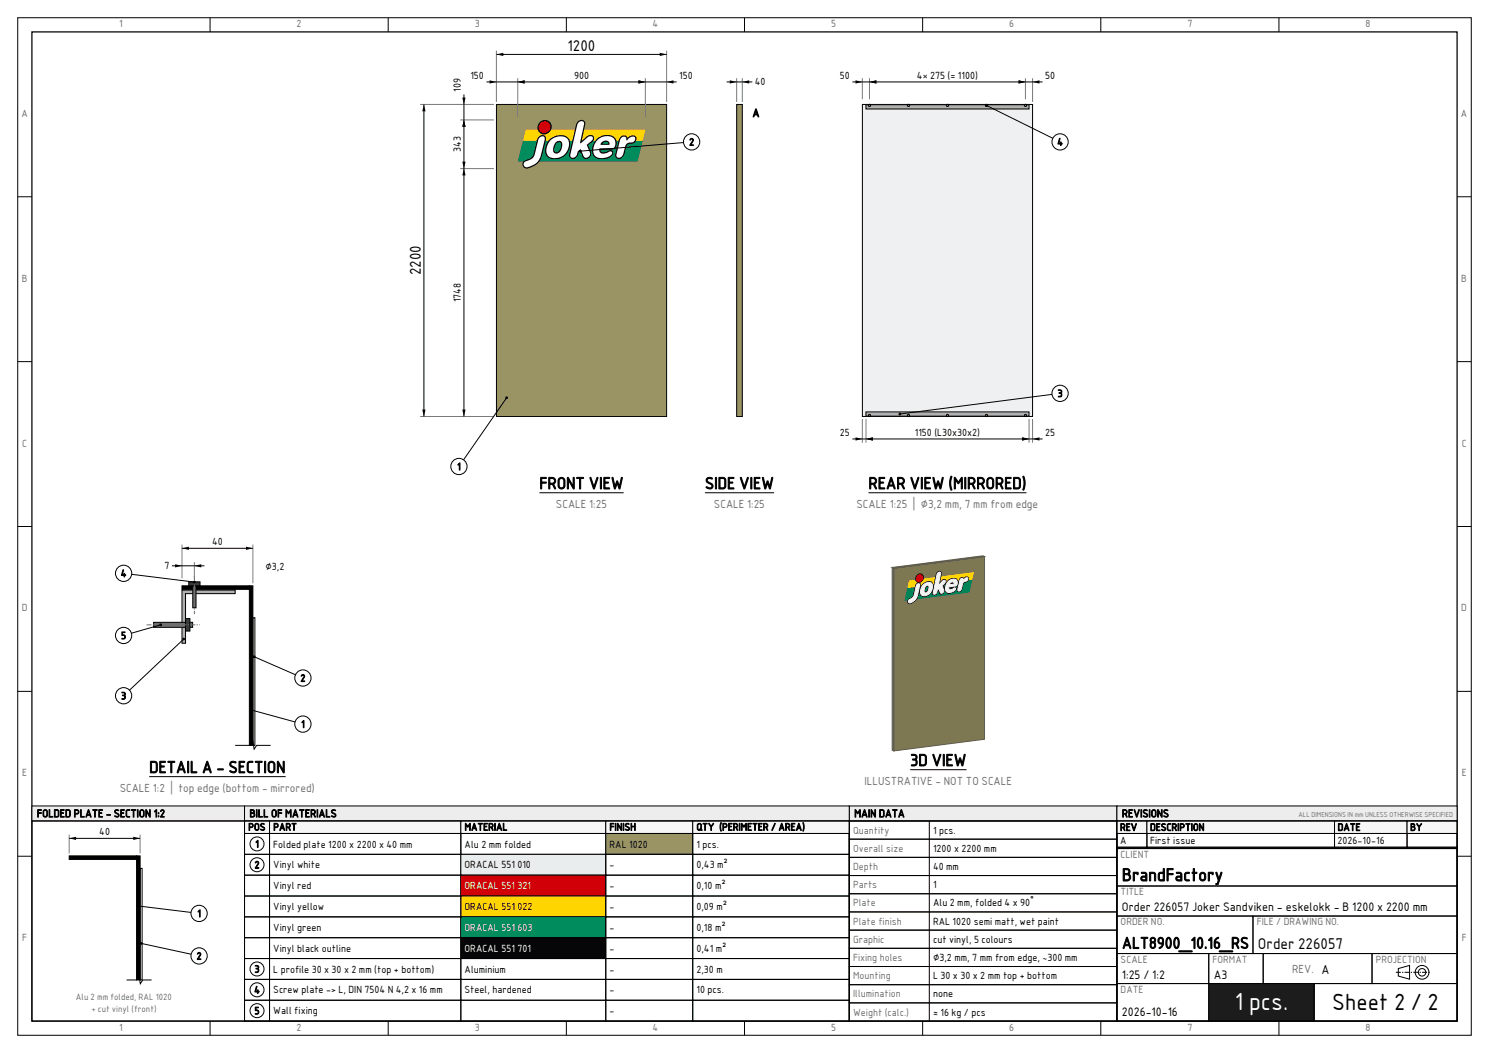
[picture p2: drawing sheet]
<svg xmlns="http://www.w3.org/2000/svg" width="420mm" height="297mm" viewBox="0 0 420 297" stroke-linecap="round" stroke-linejoin="round" font-family="sans-serif">
<g fill="none" stroke="#000" stroke-width=".28">
<path d="M5 5h410v287h-410zM59.3 5v4M109.5 5v4M159.7 5v4M210 5v4M260.2 5v4M310.5 5v4M360.7 5v4M5 55.5h4M411 55.5h4M5 102h4M411 102h4"/>
<path d="M5 148.5h4M411 148.5h4M5 195h4M411 195h4M5 241.5h4M411 241.5h4M59.3 288v4M109.5 288v4M159.7 288v4M210 288v4M260.2 288v4M310.5 288v4"/>
<path d="M360.7 288v4"/>
</g>
<path d="M9 9h402v279h-402z" fill="none" stroke="#000" stroke-width=".35"/>
<path d="M140 29.5h48v88h-48z" fill-rule="evenodd" fill="#9a9464" stroke="#000" stroke-width=".28"/>
<path d="M147.5 39.7h33.8l-1.5 5.9h-33.8z" fill-rule="evenodd" fill="#008c5c"/>
<path d="M148.3 36.6h33.7l-.7 3.1h-33.8z" fill-rule="evenodd" fill="#ffd500"/>
<path d="M168.3 39.3a3.7 3.7 0 0 1 5.2-.3 2.23 2.23 0 0 1-.5 3.2h-3.6a.72 .72 0 0 0 .3 .7 .72 .72 0 0 0 .8 .1l.6-.2a1.03 1.03 0 0 1 1.8-.1 1.03 1.03 0 0 1-.7 1.6 3.9 3.9 0 0 1-4.8-.4 4.1 4.1 0 0 1 .9-4.6zM169.9 40.4l1.7 .1a.96 .96 0 0 0-1.7-.1zM152 38.5a1.13 1.13 0 0 1 1.5-.3 1.13 1.13 0 0 1 .4 1.4l-1 4.4a4.6 4.6 0 0 1-4.9 3.4 1.34 1.34 0 0 1-.5-1.6 1.34 1.34 0 0 1 1.4-.8l1-.6 .5-.6 1.1-4.5zM163 34.3a1.17 1.17 0 0 1 1.5-.4 1.17 1.17 0 0 1 .5 1.5l-.9 4.4 1.5-1.4a1.14 1.14 0 0 1 1.8 0 1.14 1.14 0 0 1-.5 1.8l-1 .8 .7 1.7a1.38 1.38 0 0 1-.5 1.9 1.38 1.38 0 0 1-1.8-.5l-.6-1.5-.4 .3-.2 .6a1.44 1.44 0 0 1-1 1.2 1.44 1.44 0 0 1-1.5-.5v-.8l1.8-8zM175 38.6l.6-.3 .6-.1 .6 .3 .2 .4a1.43 1.43 0 0 1 2.5 0 1.54 1.54 0 0 1-2 1.7l-.7 .5-.6 2.1a1.68 1.68 0 0 1-2.4 1.4l-.3-.6 .1-.6 .9-3.9zM155.1 39.3a3.8 3.8 0 0 1 5.4-.2 4.1 4.1 0 0 1-1.2 4.9 4.1 4.1 0 0 1-5 .1 3.9 3.9 0 0 1 .8-4.8zM157 40.4a2.41 2.41 0 0 0-.4 2.5 1.61 1.61 0 0 0 1.7-2 .69 .69 0 0 0-.4-.9 .69 .69 0 0 0-.9 .4zM151.6 35.8a2.02 2.02 0 0 1 4 0 2.02 2.02 0 0 1-4 0z" fill-rule="evenodd" fill="#060608"/>
<path d="M152.5 34.7a1.66 1.66 0 0 1 2.7 .5 1.66 1.66 0 0 1-1.4 2.3 1.61 1.61 0 0 1-1.8-.9 1.61 1.61 0 0 1 .5-1.9z" fill-rule="evenodd" fill="#d10008"/>
<path d="M163.3 34.5l-.5 .8-1.9 8.2a.89 .89 0 0 0 .7 1.1 .89 .89 0 0 0 1.1-.8l.3-1.1 .8-.5 .8 1.8a1.04 1.04 0 0 0 1.4 .2 1.04 1.04 0 0 0 .3-1.3l-.8-2 1.2-1a.8 .8 0 0 0 .4-1.3 .8 .8 0 0 0-1.3 .1l-1.9 1.7-.3-.1 1.1-5a.82 .82 0 0 0-.3-1.1 .82 .82 0 0 0-1.1 .3zM175.3 38.9l-.4 .7-1 3.8a.85 .85 0 0 0 .5 1.1 .85 .85 0 0 0 1.1-.5l.8-2.6a2.3 2.3 0 0 1 2.3-1.4 .81 .81 0 0 0 .5-1.2 .81 .81 0 0 0-1.3-.1l-.9 .9-.2-.1a.78 .78 0 0 0-.4-1 .78 .78 0 0 0-1 .4zM155.3 39.6a3.3 3.3 0 0 0-.6 4.5 3.8 3.8 0 0 0 4.5-.5 3.8 3.8 0 0 0 .8-4.5 3.7 3.7 0 0 0-4.7 .5zM156.7 40.2a1.09 1.09 0 0 1 1.5-.3 1.09 1.09 0 0 1 .3 1.5 1.83 1.83 0 0 1-2 1.9 2.24 2.24 0 0 1 0-2.8zM152.2 38.8l-.4 .8-1 3.9a3.6 3.6 0 0 1-2.8 2.2 .94 .94 0 0 0 0 1.3 .94 .94 0 0 0 1.3 0l1.8-.9 .9-1 .5-1 1.1-4.5a.79 .79 0 0 0-.3-1.1 .79 .79 0 0 0-1.1 .3zM169.6 40.2a1.22 1.22 0 0 1 1.4-.6 1.22 1.22 0 0 1 .9 1.1l-.1 .2h-2.3l-.1-.3zM168.5 39.6a3.3 3.3 0 0 0-.4 4.6 3.6 3.6 0 0 0 4.6-1 .77 .77 0 0 0-.7-.5 .77 .77 0 0 0-.7 .4 1.49 1.49 0 0 1-2.3-.6l.2-.7h3.5a1.79 1.79 0 0 0 .1-3 3.7 3.7 0 0 0-4.3 .8z" fill-rule="evenodd" fill="#fff"/>
<path d="M140 14.3v14.5M188 14.3v14.5M118.5 29.5h20.8M129.8 33.8h9.5M146 22.1v11M182 22.1v11M129.8 47.6h9.5M118.5 117.5h20.8" fill="none" stroke="#7a7a7a" stroke-width=".28"/>
<path d="M140 15.3h48M119.6 29.5v88M130.9 26.6v90.9M137.2 23.1h53.7M142.9 112.2l-13.4 19.4" fill="none" stroke="#000" stroke-width=".28"/>
<g fill="#000">
<path d="M140 15.3l2-.4v.9zM186.1 14.9l1.9 .4-1.9 .5zM119.6 29.5l.4 1.9h-.9zM130.4 27.5h.9l-.4 2zM130.9 33.8l.4 2h-.9zM138.1 22.7l1.9 .4-1.9 .5zM146 23.1l2-.4v.9zM180.1 22.7l1.9 .4-1.9 .5zM188 23.1l2-.4v.9zM130.4 45.6h.9l-.4 1.9zM130.9 47.5l.4 2h-.9zM119.1 115.5h.9l-.4 2z"/>
<path d="M130.4 115.5h.9l-.4 2z"/>
<circle cx="142.9" cy="112.2" r=".39"/>
</g>
<circle cx="129.4" cy="131.6" r="2.29" fill="#fff" stroke="#000" stroke-width=".28"/>
<path d="M195.1 40l-31.4 2.6" fill="none" stroke="#000" stroke-width=".28"/>
<circle cx="163.7" cy="42.6" r=".39" fill="#000"/>
<circle cx="195.1" cy="40" r="2.29" fill="#fff" stroke="#000" stroke-width=".28"/>
<path d="M152.2 139h23.7" fill="none" stroke="#000" stroke-width=".28"/>
<path d="M207.8 29.5h1.6v88h-1.6z" fill-rule="evenodd" fill="#9a9464" stroke="#000" stroke-width=".28"/>
<path d="M207.8 22.1v6.7M209.4 22.1v6.7" fill="none" stroke="#7a7a7a" stroke-width=".28"/>
<path d="M205 23.1h7.2M198.8 139h19.5" fill="none" stroke="#000" stroke-width=".28"/>
<path d="M205.8 22.7l2 .4-2 .5zM209.4 23.1l1.9-.4v.9z" fill="#000"/>
<path d="M243.3 29.5h48v88h-48z" fill-rule="evenodd" fill="#eef0f2" stroke="#000" stroke-width=".28"/>
<g fill="#b4b4b4" stroke="#000" stroke-width=".28">
<path d="M244.3 29.5h46v1.2h-46z" fill-rule="evenodd"/>
<path d="M244.3 116.2h46v1.2h-46z" fill-rule="evenodd"/>
</g>
<g fill="none" stroke="#000" stroke-width=".28">
<path d="M240.4 23.1h53.7M299 110.9l-45.2 5.9M240.4 123.8h53.7"/>
<circle cx="245.3" cy="29.7" r=".32"/>
<circle cx="256.3" cy="29.7" r=".32"/>
<circle cx="267.3" cy="29.7" r=".32"/>
<circle cx="278.3" cy="29.7" r=".32"/>
<circle cx="289.3" cy="29.7" r=".32"/>
<circle cx="245.3" cy="117.2" r=".32"/>
<circle cx="256.3" cy="117.2" r=".32"/>
<circle cx="267.3" cy="117.2" r=".32"/>
<circle cx="278.3" cy="117.2" r=".32"/>
<circle cx="289.3" cy="117.2" r=".32"/>
</g>
<path d="M243.2 22.1v5.9M245.3 22.1v5.9M289.2 22.1v5.9M291.3 22.1v6.7M243.2 118.2v6.7M244.3 118.2v6.7M290.3 118.2v6.7M291.3 118.2v6.7" fill="none" stroke="#7a7a7a" stroke-width=".28"/>
<g fill="#000">
<path d="M241.3 22.7l2 .4-2 .5zM245.3 23.1l1.9-.4v.9zM287.3 22.7l2 .4-2 .5zM291.3 23.1l1.9-.4v.9zM241.3 123.4l2 .4-2 .5zM244.3 123.8l1.9-.4v.9zM288.3 123.4l2 .4-2 .5zM291.3 123.8l1.9-.4v.9z"/>
<circle cx="253.8" cy="116.8" r=".39"/>
</g>
<circle cx="299" cy="110.9" r="2.29" fill="#fff" stroke="#000" stroke-width=".28"/>
<path d="M278.3 29.7l20.7 10.3" fill="none" stroke="#000" stroke-width=".28"/>
<circle cx="278.3" cy="29.7" r=".39" fill="#000"/>
<circle cx="299" cy="40" r="2.29" fill="#fff" stroke="#000" stroke-width=".28"/>
<path d="M245 139h44.5" fill="none" stroke="#000" stroke-width=".28"/>
<g fill="#000" stroke="#000" stroke-width=".28">
<path d="M51.3 165.2h19v1h-19z" fill-rule="evenodd"/>
<path d="M70.3 165.2h1v45h-1z" fill-rule="evenodd"/>
</g>
<path d="M51.3 166.4h15v1h-14v14h-1z" fill-rule="evenodd" fill="#b4b4b4" stroke="#000" stroke-width=".28"/>
<path d="M71.4 174.2h.5v36h-.5z" fill-rule="evenodd" fill="#fff" stroke="#000" stroke-width=".28"/>
<path d="M53.2 164.1h3.2v1.1h-3.2z" fill-rule="evenodd" fill="#3a3a3a" stroke="#000" stroke-width=".28"/>
<path d="M54.4 165.2h.9v6.2h-.9z" fill-rule="evenodd" fill="#6e6e6e" stroke="#000" stroke-width=".28"/>
<path d="M54.8 162.4v10.8" fill="none" stroke="#6e6e6e" stroke-width=".28" stroke-dasharray="1.4 .4 .4 .4" stroke-linecap="butt"/>
<path d="M43.3 175.5h11v1.4h-11z" fill-rule="evenodd" fill="#6e6e6e" stroke="#000" stroke-width=".28"/>
<path d="M52.3 174.5h1.3v3.5h-1.3z" fill-rule="evenodd" fill="#3a3a3a" stroke="#000" stroke-width=".28"/>
<path d="M41.3 176.2h15" fill="none" stroke="#6e6e6e" stroke-width=".28" stroke-dasharray="1.4 .4 .4 .4" stroke-linecap="butt"/>
<path d="M48.5 159.6h9.2M51.3 154.7h20M66.3 210.2h4.3l.7-1 .4 2.1 .7-1.1h3.9M70.8 200.2l14.6 4" fill="none" stroke="#000" stroke-width=".28"/>
<path d="M51.3 153.6v9.5M54.8 158.5v4.6M71.3 153.6v10.9" fill="none" stroke="#7a7a7a" stroke-width=".28"/>
<g fill="#000">
<path d="M51.3 154.7l2-.5v.9zM49.4 159.1l1.9 .5-1.9 .4zM54.8 159.6l2-.5v.9zM69.4 154.2l1.9 .5-1.9 .4z"/>
<circle cx="70.8" cy="200.2" r=".39"/>
</g>
<circle cx="85.4" cy="204.2" r="2.29" fill="#fff" stroke="#000" stroke-width=".28"/>
<path d="M71.7 185.2l13.7 6" fill="none" stroke="#000" stroke-width=".28"/>
<circle cx="71.7" cy="185.2" r=".39" fill="#000"/>
<circle cx="85.4" cy="191.2" r="2.29" fill="#fff" stroke="#000" stroke-width=".28"/>
<path d="M34.9 161.7l19.9 2.5" fill="none" stroke="#000" stroke-width=".28"/>
<circle cx="54.8" cy="164.2" r=".39" fill="#000"/>
<circle cx="34.9" cy="161.7" r="2.29" fill="#fff" stroke="#000" stroke-width=".28"/>
<path d="M45.3 176.2l-10.4 3" fill="none" stroke="#000" stroke-width=".28"/>
<circle cx="45.3" cy="176.2" r=".39" fill="#000"/>
<circle cx="34.9" cy="179.2" r="2.29" fill="#fff" stroke="#000" stroke-width=".28"/>
<path d="M51.8 180.2l-16.9 16" fill="none" stroke="#000" stroke-width=".28"/>
<circle cx="51.8" cy="180.2" r=".39" fill="#000"/>
<circle cx="34.9" cy="196.2" r="2.29" fill="#fff" stroke="#000" stroke-width=".28"/>
<path d="M42.1 219.1h38.5" fill="none" stroke="#000" stroke-width=".28"/>
<path d="M252.1 160.3l25.6-3.3v51.5l-25.6 3.3z" fill-rule="evenodd" fill="#7d7851" stroke="#5c593c" stroke-width=".28"/>
<path d="M256.1 165.7l18-2.3-.8 3.6-18 2.3z" fill-rule="evenodd" fill="#008558" stroke="#008558" stroke-width=".28"/>
<path d="M256.5 163.9l18-2.4-.4 1.9-18 2.3z" fill-rule="evenodd" fill="#f3cb00" stroke="#f3cb00" stroke-width=".28"/>
<g fill="#060608" stroke="#060608" stroke-width=".28">
<path d="M270.9 163.1l.7-.2a.3 .3 0 0 0 .3 .3 .3 .3 0 0 0 .3-.3l.8-.1 .1 .8-.4 .4-.9 .4-.6 2-.8 .5-.3-.2-.1-.5 .5-2.5z" fill-rule="evenodd"/>
<path d="M267.4 163.9l.9-.6 1-.2 .6 .4 .3 .7-.1 .7-.3 .5-2 .3 .3 .4 1.4-.5 .2 .4-.2 .5-.8 .6-1.2 .2a1.71 1.71 0 0 1-.6-2.7zM268.1 164.6l-.1 .1 1-.1-.4-.3z" fill-rule="evenodd"/>
<path d="M264.4 161.4l.7-.2 .4 .3-.6 3.1 1.1-1 .5-.1 .3 .3-.1 .6-.8 .8 .5 1.4-.4 .8a.55 .55 0 0 1-1-.2l-.3-.9-.8 1.4-.6 .1-.3-.4 1.1-5.2z" fill-rule="evenodd"/>
</g>
<g fill="#f3f3f3" stroke="#f3f3f3" stroke-width=".28">
<path d="M271 163.3l.6-.1 .1 .5 .8-.7 .4-.1 .1 .3-.3 .6-1 .5-.6 2-.7 .4-.2-.5 .5-2.4z" fill-rule="evenodd"/>
<path d="M267.5 164l.9-.5 .8-.2 .6 .3 .2 .7-.3 .9-2 .3-.1 .3a.77 .77 0 0 0 1.3 .2l.4-.2 .2 .3-1 .9-1 .1-.6-.4-.1-1.3zM268 164.4l-.2 .5 1.3-.2-.3-.6z" fill-rule="evenodd"/>
<path d="M264.6 161.6l.5-.2 .2 .3-.6 3.3 1.3-1.2h.6l-.1 .5-.8 .9 .5 1.5-.3 .5-.5 .1-.6-1.2-.4 .3-.4 1-.5 .2-.2-.5 1-4.9z" fill-rule="evenodd"/>
</g>
<path d="M251.7 160.1l25.5-3.3 .5 .2-25.6 3.3z" fill-rule="evenodd" fill="#898459" stroke="#5c593c" stroke-width=".28"/>
<path d="M251.7 160.1l.4 .2v51.5l-.4-.2z" fill-rule="evenodd" fill="#77734d" stroke="#5c593c" stroke-width=".28"/>
<g fill="#060608" stroke="#060608" stroke-width=".28">
<path d="M260.3 164.8l.9-.6 1-.1a1.69 1.69 0 0 1 .6 2.7 1.97 1.97 0 0 1-3.1 1l-.2-.7v-.8zM261.2 165.4l-.4 1a.44 .44 0 0 0 .4 .7 .44 .44 0 0 0 .5-.6l.1-1.1z" fill-rule="evenodd"/>
<path d="M258.5 164.7l.7-.3 .4 .5-.8 3.5-.9 1.2-1.1 .6h-.4l-.3-.3v-.6l1.5-1.2z" fill-rule="evenodd"/>
<path d="M258.7 162.3l.9-.4 .7 .5v1l-.8 .8h-.7l-.4-.4-.1-.8z" fill-rule="evenodd"/>
</g>
<g fill="#f3f3f3" stroke="#f3f3f3" stroke-width=".28">
<path d="M260.4 165l1-.6 1-.1 .6 .5v.9a2.09 2.09 0 0 1-3.2 1.9l-.1-1.2zM261.1 165.3l-.4 1a.63 .63 0 0 0 .4 1 .63 .63 0 0 0 .7-.7l.2-1.4-.4-.1z" fill-rule="evenodd"/>
<path d="M258.7 164.9l.5-.3 .2 .4-.8 3.4-.8 1-1.3 .6-.2-.2v-.4l1.4-1.2z" fill-rule="evenodd"/>
</g>
<path d="M258.9 162.4l.7-.3 .6 .5-.1 .8-.6 .6h-.6l-.4-.4v-.6z" fill-rule="evenodd" fill="#c70008" stroke="#c70008" stroke-width=".28"/>
<path d="M256.7 217.1h15.9" fill="none" stroke="#000" stroke-width=".28"/>
<path d="M9 227.3h60v4.3h-60z" fill-rule="evenodd" fill="#ededed" stroke="#000" stroke-width=".28"/>
<path d="M9 231.6h60v56.4h-60z" fill="none" stroke="#000" stroke-width=".28"/>
<g fill="#000" stroke="#000" stroke-width=".28">
<path d="M19.5 241.4h19v1h-19z" fill-rule="evenodd"/>
<path d="M38.5 241.4h1v35h-1z" fill-rule="evenodd"/>
</g>
<path d="M39.6 244.9h.5v31.5h-.5z" fill-rule="evenodd" fill="#fff" stroke="#000" stroke-width=".28"/>
<path d="M35.7 276.4h2.8l.7-1.1 .4 2.2 .7-1.1h2.5M39.9 266.1l16.3 3.5" fill="none" stroke="#000" stroke-width=".28"/>
<circle cx="39.9" cy="266.1" r=".39" fill="#000"/>
<circle cx="56.2" cy="269.6" r="2.29" fill="#fff" stroke="#000" stroke-width=".28"/>
<path d="M38.9 255.5l17.3 2.1" fill="none" stroke="#000" stroke-width=".28"/>
<circle cx="38.9" cy="255.5" r=".39" fill="#000"/>
<circle cx="56.2" cy="257.6" r="2.29" fill="#fff" stroke="#000" stroke-width=".28"/>
<path d="M19.5 235.4v5.3M39.5 235.4v5.3" fill="none" stroke="#7a7a7a" stroke-width=".28"/>
<path d="M19.5 236.5h20" fill="none" stroke="#000" stroke-width=".28"/>
<path d="M19.5 236.5l2-.5v.9zM37.6 236l1.9 .5-1.9 .4z" fill="#000"/>
<path d="M239.6 227.3h75.4v4.3h-75.4z" fill-rule="evenodd" fill="#ededed" stroke="#000" stroke-width=".28"/>
<g fill="none" stroke="#000" stroke-width=".28">
<path d="M239.6 231.6h75.4v5.1h-75.4zM239.6 236.7h75.4v5.1h-75.4zM239.6 231.6h75.4v56.4h-75.4zM262.1 231.6v56.4M239.6 241.8h75.4v5.1h-75.4zM239.6 246.9h75.4v5.2h-75.4zM239.6 252.1h75.4v5.1h-75.4zM239.6 257.2h75.4v5.1h-75.4zM239.6 262.3h75.4v5.2h-75.4zM239.6 267.5h75.4v5.1h-75.4zM239.6 272.6h75.4v5.1h-75.4zM239.6 277.7h75.4v5.2h-75.4z"/>
<path d="M239.6 282.9h75.4v5.1h-75.4z"/>
</g>
<path d="M69 227.3h170.5v4.3h-170.5z" fill-rule="evenodd" fill="#ededed" stroke="#000" stroke-width=".28"/>
<g fill="#f6f6f6" stroke="#000" stroke-width=".28">
<path d="M69 231.6h7v3.5h-7z" fill-rule="evenodd"/>
<path d="M76 231.6h54v3.5h-54z" fill-rule="evenodd"/>
<path d="M130 231.6h40.9v3.5h-40.9z" fill-rule="evenodd"/>
<path d="M170.9 231.6h24.5v3.5h-24.5z" fill-rule="evenodd"/>
<path d="M195.4 231.6h44.1v3.5h-44.1z" fill-rule="evenodd"/>
</g>
<path d="M69 235.1h7v5.9h-7z" fill="none" stroke="#000" stroke-width=".28"/>
<circle cx="72.5" cy="238" r="1.98" fill="#fff" stroke="#000" stroke-width=".28"/>
<path d="M76 235.1h54v5.9h-54zM130 235.1h40.9v5.9h-40.9z" fill="none" stroke="#000" stroke-width=".28"/>
<path d="M170.9 235.1h24.5v5.9h-24.5z" fill-rule="evenodd" fill="#9a9464" stroke="#000" stroke-width=".28"/>
<path d="M195.4 235.1h44.1v5.9h-44.1zM69 241h7v5.8h-7z" fill="none" stroke="#000" stroke-width=".28"/>
<circle cx="72.5" cy="243.9" r="1.98" fill="#fff" stroke="#000" stroke-width=".28"/>
<path d="M76 241h54v5.8h-54z" fill="none" stroke="#000" stroke-width=".28"/>
<path d="M130 241h40.9v5.8h-40.9z" fill-rule="evenodd" fill="#e9edee" stroke="#000" stroke-width=".28"/>
<path d="M69 246.8h7v5.9h-7zM76 246.8h54v5.9h-54zM170.9 241h24.5v5.8h-24.5zM195.4 241h44.1v5.8h-44.1z" fill="none" stroke="#000" stroke-width=".28"/>
<path d="M130 246.8h40.9v5.9h-40.9z" fill-rule="evenodd" fill="#d10008" stroke="#000" stroke-width=".28"/>
<path d="M69 252.7h7v5.9h-7zM76 252.7h54v5.9h-54zM170.9 246.8h24.5v5.9h-24.5zM195.4 246.8h44.1v5.9h-44.1z" fill="none" stroke="#000" stroke-width=".28"/>
<path d="M130 252.7h40.9v5.9h-40.9z" fill-rule="evenodd" fill="#ffd500" stroke="#000" stroke-width=".28"/>
<path d="M69 258.6h7v5.9h-7zM76 258.6h54v5.9h-54zM170.9 252.7h24.5v5.9h-24.5zM195.4 252.7h44.1v5.9h-44.1z" fill="none" stroke="#000" stroke-width=".28"/>
<path d="M130 258.6h40.9v5.9h-40.9z" fill-rule="evenodd" fill="#008c5c" stroke="#000" stroke-width=".28"/>
<path d="M170.9 258.6h24.5v5.9h-24.5zM195.4 258.6h44.1v5.9h-44.1zM69 264.5h7v5.9h-7zM76 264.5h54v5.9h-54z" fill="none" stroke="#000" stroke-width=".28"/>
<path d="M130 264.5h40.9v5.9h-40.9z" fill-rule="evenodd" fill="#060608" stroke="#000" stroke-width=".28"/>
<path d="M69 270.4h7v5.8h-7zM170.9 264.5h24.5v5.9h-24.5zM195.4 264.5h44.1v5.9h-44.1z" fill="none" stroke="#000" stroke-width=".28"/>
<circle cx="72.5" cy="273.3" r="1.98" fill="#fff" stroke="#000" stroke-width=".28"/>
<path d="M69 276.2h7v5.9h-7zM76 270.4h54v5.8h-54zM130 270.4h40.9v5.8h-40.9zM170.9 270.4h24.5v5.8h-24.5zM195.4 270.4h44.1v5.8h-44.1z" fill="none" stroke="#000" stroke-width=".28"/>
<circle cx="72.5" cy="279.2" r="1.98" fill="#fff" stroke="#000" stroke-width=".28"/>
<path d="M76 276.2h54v5.9h-54zM130 276.2h40.9v5.9h-40.9zM170.9 276.2h24.5v5.9h-24.5zM195.4 276.2h44.1v5.9h-44.1zM69 282.1h7v5.9h-7z" fill="none" stroke="#000" stroke-width=".28"/>
<circle cx="72.5" cy="285.1" r="1.98" fill="#fff" stroke="#000" stroke-width=".28"/>
<path d="M69 231.6h170.5v56.4h-170.5zM76 282.1h54v5.9h-54zM130 282.1h40.9v5.9h-40.9zM170.9 282.1h24.5v5.9h-24.5zM195.4 282.1h44.1v5.9h-44.1z" fill="none" stroke="#000" stroke-width=".28"/>
<path d="M315 227.3h96v4.3h-96z" fill-rule="evenodd" fill="#ededed" stroke="#000" stroke-width=".28"/>
<g fill="#f6f6f6" stroke="#000" stroke-width=".28">
<path d="M315 231.6h8.5v3.5h-8.5z" fill-rule="evenodd"/>
<path d="M323.5 231.6h52.9v3.5h-52.9z" fill-rule="evenodd"/>
<path d="M376.4 231.6h20.5v3.5h-20.5z" fill-rule="evenodd"/>
<path d="M396.9 231.6h14.1v3.5h-14.1z" fill-rule="evenodd"/>
</g>
<g fill="none" stroke="#000" stroke-width=".28">
<path d="M315 235.1h8.5v3.9h-8.5zM315 239h8.5v.3h-8.5zM315 231.6h96v7.7h-96zM315 239.3h96v10.6h-96zM323.5 235.1h52.9v3.9h-52.9zM323.5 239h52.9v.3h-52.9zM376.4 235.1h20.5v3.9h-20.5zM376.4 239h20.5v.3h-20.5zM396.9 235.1h14.1v3.9h-14.1zM396.9 239h14.1v.3h-14.1zM315 249.9h96v8.5h-96zM315 258.4h38.4v10.6h-38.4z"/>
<path d="M353.4 258.4h57.6v10.6h-57.6zM315 269h26v8.4h-26zM315 277.4h26v10.6h-26zM341 269h15.3v8.4h-15.3zM356.3 269h30.7v8.4h-30.7zM387 269h24v8.4h-24zM394.4 273.2l3.2-.9v3.9l-3.2-.9z"/>
<circle cx="401.1" cy="274.2" r="1.94"/>
<circle cx="401.1" cy="274.2" r="1.06"/>
</g>
<path d="M393.7 274.2h9.9" fill="none" stroke="#000" stroke-width=".28" stroke-dasharray="1.4 .4 .4 .4" stroke-linecap="butt"/>
<path d="M341 277.4h29.7v10.6h-29.7z" fill-rule="evenodd" fill="#1b1c1b" stroke="#000" stroke-width=".28"/>
<path d="M370.7 277.4h40.3v10.6h-40.3z" fill="none" stroke="#000" stroke-width=".28"/>
<path d="M315 239.3h96v48.7h-96z" fill="none" stroke="#000" stroke-width=".35"/>
<text font-size="6.7" fill="#fff" x="348.3" y="285">1 pcs.</text>
<text font-size="6.3" x="375.8" y="285">Sheet 2 / 2</text>
<text font-size="4.9" x="316.5" y="248.5">BrandFactory</text>
<g font-size="4.6">
<text x="152.2" y="137.9">FRONT VIEW</text>
<text x="198.8" y="137.9">SIDE VIEW</text>
<text x="245" y="137.9">REAR VIEW (MIRRORED)</text>
<text x="42.1" y="218">DETAIL A - SECTION</text>
<text x="256.7" y="216">3D VIEW</text>
</g>
<text font-size="4.4" x="316.5" y="267.5">ALT8900_10.16_RS</text>
<g font-size="4.2">
<text x="160.1" y="14.5">1200</text>
<text x="118.7" y="77.7" transform="rotate(-90 118.7 77.7)">2200</text>
<text x="354.8" y="267.5">Order 226057</text>
</g>
<g font-size="3.4">
<text x="316.5" y="257">Order 226057 Joker Sandviken - eskelokk - B 1200 x 2200 mm</text>
<text x="316.5" y="276">1:25 / 1:2</text>
<text x="342.4" y="276">A3</text>
<text x="316.5" y="286.6">2026-10-16</text>
</g>
<text font-size="3.2" x="212.2" y="33">A</text>
<g font-size="3.2" fill="#6e6e6e">
<text x="156.8" y="143.3">SCALE 1:25</text>
<text x="201.4" y="143.3">SCALE 1:25</text>
<text x="241.6" y="143.3">SCALE 1:25 | ⌀3,2 mm, 7 mm from edge</text>
<text x="243.8" y="221.4">ILLUSTRATIVE - NOT TO SCALE</text>
<text x="33.8" y="223.4">SCALE 1:2 | top edge (bottom - mirrored)</text>
<text x="364.5" y="274.4">REV. A</text>
</g>
<g font-size="3">
<text x="10.4" y="230.5">FOLDED PLATE - SECTION 1:2</text>
<text x="70.4" y="230.5">BILL OF MATERIALS</text>
<text x="241" y="230.5">MAIN DATA</text>
<text x="316.5" y="230.5">REVISIONS</text>
</g>
<g font-size="2.8" fill="#6e6e6e">
<text x="33.6" y="7.7">1</text>
<text x="83.7" y="7.7">2</text>
<text x="133.9" y="7.7">3</text>
<text x="184.1" y="7.7">4</text>
<text x="234.4" y="7.7">5</text>
<text x="284.7" y="7.7">6</text>
<text x="334.9" y="7.7">7</text>
<text x="385.2" y="7.7">8</text>
<text x="6.1" y="33">A</text>
<text x="412.1" y="33">A</text>
<text x="6.2" y="79.5">B</text>
<text x="412.2" y="79.5">B</text>
<text x="6.3" y="126">C</text>
<text x="412.3" y="126">C</text>
<text x="6.2" y="172.5">D</text>
<text x="412.2" y="172.5">D</text>
<text x="6.3" y="219">E</text>
<text x="412.3" y="219">E</text>
<text x="240.6" y="235.1">Quantity</text>
<text x="240.6" y="240.3">Overall size</text>
<text x="240.6" y="245.4">Depth</text>
<text x="316.1" y="242">CLIENT</text>
<text x="240.6" y="250.5">Parts</text>
<text x="240.6" y="255.7">Plate</text>
<text x="316.1" y="252.5">TITLE</text>
<text x="240.6" y="260.8">Plate finish</text>
<text x="316.1" y="261">ORDER NO.</text>
<text x="354.5" y="261">FILE / DRAWING NO.</text>
<text x="6.3" y="265.5">F</text>
<text x="240.6" y="265.9">Graphic</text>
<text x="412.3" y="265.5">F</text>
<text x="240.6" y="271.1">Fixing holes</text>
<text x="316.1" y="271.6">SCALE</text>
<text x="342" y="271.6">FORMAT</text>
<text x="388.1" y="271.6">PROJECTION</text>
<text x="240.6" y="276.2">Mounting</text>
<text x="240.6" y="281.3">Illumination</text>
<text x="316.1" y="280.1">DATE</text>
<text x="240.6" y="286.5">Weight (calc.)</text>
<text x="33.6" y="290.7">1</text>
<text x="83.7" y="290.7">2</text>
<text x="133.9" y="290.7">3</text>
<text x="184.1" y="290.7">4</text>
<text x="234.4" y="290.7">5</text>
<text x="284.7" y="290.7">6</text>
<text x="334.9" y="290.7">7</text>
<text x="385.2" y="290.7">8</text>
</g>
<g font-size="2.8">
<text x="132.7" y="22.2">150</text>
<text x="161.9" y="22.2">900</text>
<text x="191.6" y="22.2">150</text>
<text x="236.9" y="22.2">50</text>
<text x="258.6" y="22.2">4× 275 (= 1100)</text>
<text x="294.8" y="22.2">50</text>
<text x="130" y="25.9" transform="rotate(-90 130 25.9)">109</text>
<text x="212.9" y="24.1">40</text>
<text x="194.4" y="41">2</text>
<text x="298.2" y="41">4</text>
<text x="130" y="42.9" transform="rotate(-90 130 42.9)">343</text>
<text x="130" y="85.2" transform="rotate(-90 130 85.2)">1748</text>
<text x="298.3" y="112">3</text>
<text x="236.9" y="122.9">25</text>
<text x="258" y="122.9">1150 (L30x30x2)</text>
<text x="294.8" y="122.9">25</text>
<text x="128.9" y="132.6">1</text>
<text x="59.8" y="153.8">40</text>
<text x="46.4" y="160.6">7</text>
<text x="74.9" y="160.6">⌀3,2</text>
<text x="34.1" y="162.7">4</text>
<text x="34.2" y="180.2">5</text>
<text x="34.2" y="197.2">3</text>
<text x="84.7" y="192.2">2</text>
<text x="84.9" y="205.2">1</text>
<text x="28" y="235.6">40</text>
<text x="70" y="234.2">POS</text>
<text x="72" y="239">1</text>
<text x="77.1" y="234.2">PART</text>
<text x="77.1" y="239">Folded plate 1200 x 2200 x 40 mm</text>
<text x="131" y="234.2">MATERIAL</text>
<text x="131" y="239">Alu 2 mm folded</text>
<text x="171.9" y="234.2">FINISH</text>
<text x="171.9" y="239">RAL 1020</text>
<text x="196.5" y="234.2">QTY (PERIMETER / AREA)</text>
<text x="196.5" y="239">1 pcs.</text>
<text x="263.2" y="235.1">1 pcs.</text>
<text x="315.9" y="234.3">REV</text>
<text x="315.9" y="238">A</text>
<text x="324.4" y="234.3">DESCRIPTION</text>
<text x="324.4" y="238">First issue</text>
<text x="377.3" y="234.3">DATE</text>
<text x="377.3" y="238">2026-10-16</text>
<text x="397.8" y="234.3">BY</text>
<text x="71.8" y="244.9">2</text>
<text x="77.1" y="244.9">Vinyl white</text>
<text x="131" y="244.9">ORACAL 551 010</text>
<text x="171.9" y="244.9">-</text>
<text x="196.5" y="244.9">0,43 m²</text>
<text x="263.2" y="240.3">1200 x 2200 mm</text>
<text x="263.2" y="245.4">40 mm</text>
<text x="77.1" y="250.8">Vinyl red</text>
<text x="171.9" y="250.8">-</text>
<text x="196.5" y="250.8">0,10 m²</text>
<text x="263.2" y="250.5">1</text>
<text x="77.1" y="256.7">Vinyl yellow</text>
<text x="131" y="256.7">ORACAL 551 022</text>
<text x="171.9" y="256.7">-</text>
<text x="196.5" y="256.7">0,09 m²</text>
<text x="263.2" y="255.7">Alu 2 mm, folded 4 x 90˚</text>
<text x="55.7" y="258.6">1</text>
<text x="77.1" y="262.6">Vinyl green</text>
<text x="171.9" y="262.6">-</text>
<text x="196.5" y="262.6">0,18 m²</text>
<text x="263.2" y="260.8">RAL 1020 semi matt, wet paint</text>
<text x="77.1" y="268.4">Vinyl black outline</text>
<text x="171.9" y="268.4">-</text>
<text x="196.5" y="268.4">0,41 m²</text>
<text x="263.2" y="265.9">cut vinyl, 5 colours</text>
<text x="55.5" y="270.6">2</text>
<text x="71.8" y="274.3">3</text>
<text x="77.1" y="274.3">L profile 30 x 30 x 2 mm (top + bottom)</text>
<text x="131" y="274.3">Aluminium</text>
<text x="171.9" y="274.3">-</text>
<text x="196.5" y="274.3">2,30 m</text>
<text x="263.2" y="271.1">⌀3,2 mm, 7 mm from edge, ~300 mm</text>
<text x="71.7" y="280.2">4</text>
<text x="77.1" y="280.2">Screw plate -&gt; L, DIN 7504 N 4,2 x 16 mm</text>
<text x="131" y="280.2">Steel, hardened</text>
<text x="171.9" y="280.2">-</text>
<text x="196.5" y="280.2">10 pcs.</text>
<text x="263.2" y="276.2">L 30 x 30 x 2 mm top + bottom</text>
<text x="263.2" y="281.3">none</text>
<text x="71.8" y="286.1">5</text>
<text x="77.1" y="286.1">Wall fixing</text>
<text x="171.9" y="286.1">-</text>
<text x="263.2" y="286.5">≈ 16 kg / pcs</text>
</g>
<g font-size="2.8" fill="#fff">
<text x="131" y="250.8">ORACAL 551 321</text>
<text x="131" y="262.6">ORACAL 551 603</text>
<text x="131" y="268.4">ORACAL 551 701</text>
</g>
<g font-size="2.5" fill="#6e6e6e">
<text x="21.4" y="282">Alu 2 mm folded, RAL 1020</text>
<text x="25.8" y="285.6">+ cut vinyl (front)</text>
</g>
<text font-size="1.9" fill="#6e6e6e" x="366.3" y="230.3">ALL DIMENSIONS IN mm UNLESS OTHERWISE SPECIFIED</text>
</svg>
